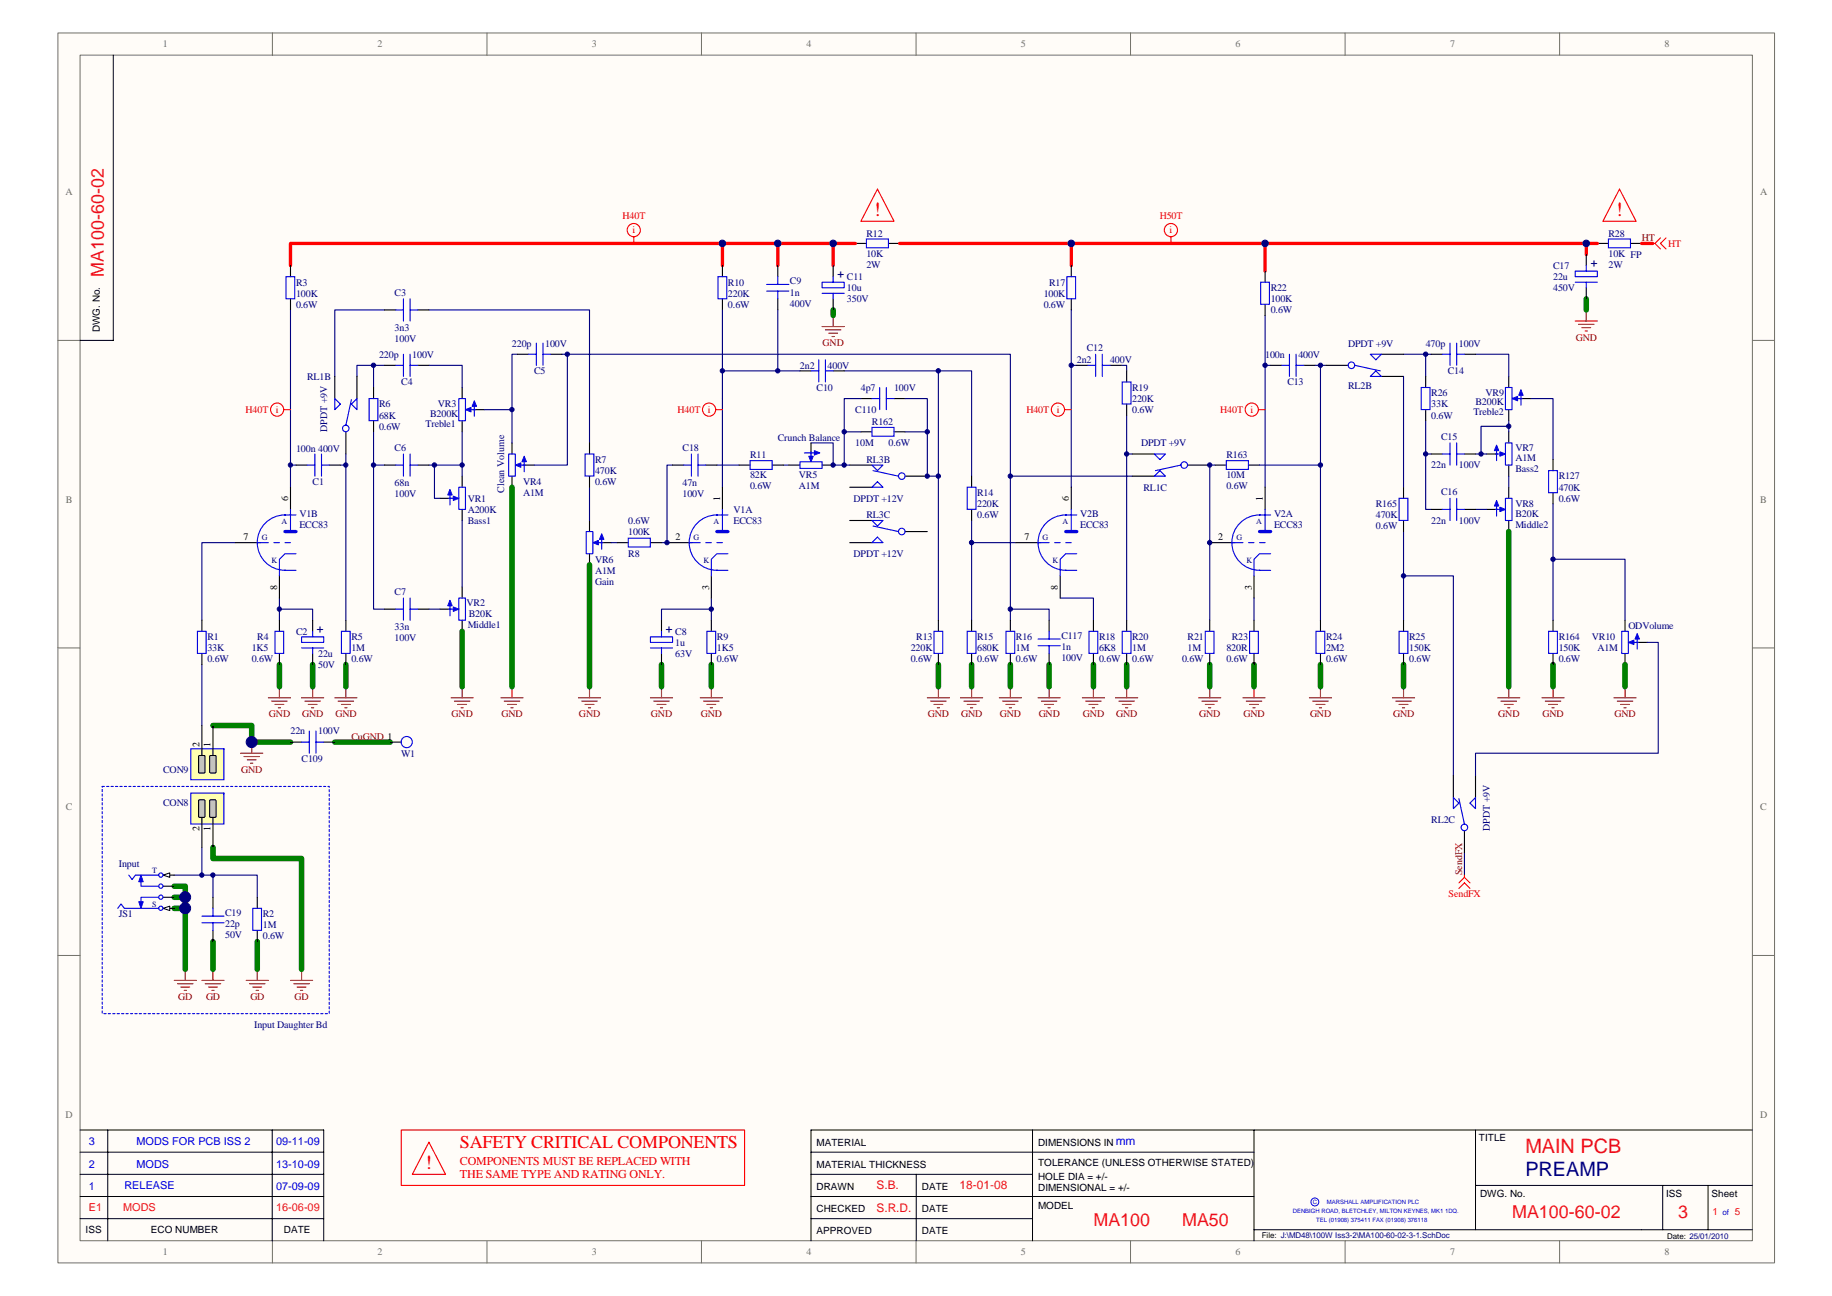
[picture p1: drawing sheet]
<svg xmlns="http://www.w3.org/2000/svg" width="420mm" height="297mm" viewBox="0 0 420 297" stroke-linecap="round" stroke-linejoin="round" font-family="sans-serif">
<path d="M13.3 7.6h393.7v281.9h-393.7z" fill="#fffcf8"/>
<path d="M13.3 7.6h393.7v281.9h-393.7z" fill="none" stroke="#706f64" stroke-width=".23"/>
<path d="M18.4 12.7h383.5v271.7h-383.5z" fill="#fffcf8"/>
<g fill="none" stroke="#706f64" stroke-width=".23">
<path d="M18.4 12.6h383.5v271.8h-383.5zM62.5 7.5v5.1M111.7 7.5v5.1M160.9 7.5v5.1M210.1 7.5v5.1M259.3 7.5v5.1M308.5 7.5v5.1M357.7 7.5v5.1M13.3 78h5.1M401.9 78h5.1M13.3 148.5h5.1M401.9 148.5h5.1"/>
<path d="M13.3 219h5.1M401.9 219h5.1M62.5 284.4v5.1M111.7 284.4v5.1M160.9 284.4v5.1M210.1 284.4v5.1M259.3 284.4v5.1M308.5 284.4v5.1M357.7 284.4v5.1"/>
</g>
<g fill="none" stroke="#000" stroke-width=".23">
<path d="M26 12.6v65.4h-7.6M18.4 259h55.8v25.4M24.7 259v25.4M62.4 259v25.4M236.8 259v25.4M287.6 259h-101.6v25.4M338.4 259v22.9M401.9 259h-114.3v25.4M18.4 264.1h55.8M18.4 269.2h55.8M18.4 274.2h55.8M18.4 279.3h55.8"/>
<path d="M186 264.1h101.6M186 269.2h50.8M186 274.2h101.6M186 279.3h50.8M210.1 269.2v15.2M338.4 271.7h63.5M381.3 271.7v10.2M391.7 271.7v10.2M287.6 281.9h114.3"/>
</g>
<path d="M300.7 275.4a.9 .9 0 0 1 1.3-.7 .9 .9 0 0 1 0 1.5 .9 .9 0 0 1-1.3-.7" fill="none" stroke="#00f" stroke-width=".23"/>
<g fill="none" stroke="#000" stroke-width=".25">
<path d="M196.2 55.8h2.5M203.8 55.8h2.5M363.8 58.3v2.6M366.3 55.8h2.6M374 55.8h2.5M88.2 71h2.6M95.8 71h2.6M191.1 60.9v2.5M191.1 68.5v2.5M363.8 66v2.5M106 88.8v2.6M106 96.4v2.6"/>
<path d="M108.5 93.9h2.6M118.7 81.2h2.5M126.3 81.2h2.6M183.5 85h2.5M191.1 85h2.5M247 83.7h2.5M254.6 83.7h2.5M291.4 83.7h2.6M299 83.7h2.6M328.2 81.2h2.6M335.9 81.2h2.5M346 86.3v2.5"/>
<path d="M346 93.9v2.5M346 99v2.5M348.6 91.4h2.5M67.9 106.6h2.5M75.5 106.6h2.6M88.2 106.6h2.6M95.8 106.6h2.6M100.9 114.2h2.6M106 109.1v2.6M106 116.8v2.5M117.4 101.5v2.6M117.4 109.1v2.6"/>
<path d="M120 106.6h2.5M135.2 119.3v2.5M154.3 106.6h2.5M161.9 106.6h2.5M194.9 106.6h5.1M194.9 111.7h5.1M194.9 119.3h5.1M207.6 109.1h5.1M328.2 104.1h2.6M328.2 116.8h2.6M335.9 104.1h2.5M335.9 116.8h2.5"/>
<path d="M340.9 104.1h2.6M340.9 116.8h2.6M346 106.6v2.5M346 111.7v2.5M346 119.3v2.5M88.2 139.6h2.6M95.8 139.6h2.6M100.9 139.6h2.6M106 134.5v2.6M135.2 126.9v2.6M137.7 124.4h2.6M194.9 124.4h5.1"/>
<path d="M207.6 121.8h5.1M106 142.2v2.5M151.7 142.2v2.5M151.7 149.8v2.5M372.7 142.2v2.5M372.7 149.8v2.5M375.2 147.2h2.6M66.6 170.1h2.6M74.2 170.1h2.6M89.5 170.1h2.5M48.8 205.7v2.5M48.8 213.3v2.5"/>
</g>
<g fill="#00f" stroke="#00f" stroke-width=".23">
<path d="M106.8 93.9l1.2-.5v1z"/>
<path d="M108.8 91.9l.5 1.2h-1z"/>
<path d="M118.2 106.6l1.3-.5v1z"/>
<path d="M120.2 104.6l.5 1.2h-1z"/>
<path d="M104 113.7l1.2 .5-1.2 .5z"/>
<path d="M103.2 112.2l.5 1.3h-1z"/>
<path d="M104 139.1l1.2 .5-1.2 .5z"/>
<path d="M103.2 137.6l.5 1.3h-1z"/>
<path d="M136 124.4l1.2-.5v1z"/>
<path d="M138 122.3l.5 1.3h-1z"/>
<path d="M346.8 91.4l1.3-.6v1.1z"/>
<path d="M348.8 89.3l.5 1.3h-1z"/>
<path d="M344 103.5l1.3 .6-1.3 .5z"/>
<path d="M343.2 102l.5 1.3h-1z"/>
<path d="M344 116.2l1.3 .6-1.3 .5z"/>
<path d="M343.2 114.7l.5 1.3h-1z"/>
<path d="M373.5 147.2l1.2-.5v1z"/>
<path d="M375.5 145.2l.5 1.3h-1z"/>
</g>
<g fill="none" stroke="#00f" stroke-width=".25">
<path d="M198.7 54.8h5.1v2h-5.1zM368.9 54.8h5v2h-5zM90.8 71h1.7M92.5 68.5v5.1M94.1 68.5v5.1M94.1 71h1.7M123 78.7v5M124.5 78.7v5M188.5 64.7h5.1v1.3h-5.1zM188.5 67.2h5.1M191.1 63.4v1.3M191.1 67.2v1.3"/>
<path d="M332.6 78.7v5M334.1 78.7v5M361.3 62.1h5v1.3h-5zM361.3 64.7h5M363.8 60.9v1.2M363.8 64.7v1.3M105.2 91.4h1.6v5h-1.6zM107.5 93.9h1.5M108.8 92.6v2.8M121.2 81.2h1.8M124.5 81.2h1.8M186 85h1.8"/>
<path d="M187.8 82.5v5M189.3 82.5v5M189.3 85h1.8M249.5 83.7h1.8M251.3 81.2v5.1M252.8 83.7h1.8M252.8 81.2v5.1M294 83.7h1.7M295.7 81.2v5.1M297.3 81.2v5.1M297.3 83.7h1.7M330.8 81.2h1.8"/>
<path d="M334.1 81.2h1.8M345.3 88.8h1.5v5.1h-1.5zM347.5 91.4h1.6M348.8 90.1v2.8M70.4 106.6h1.8M72.2 104.1v5M73.7 106.6h1.8M73.7 104.1v5M90.8 106.6h1.7M92.5 104.1v5M94.1 106.6h1.7M94.1 104.1v5"/>
<path d="M102.9 114.2h1.6M103.2 112.9v2.8M105.2 111.7h1.6v5.1h-1.6zM116.7 104.1h1.5v5h-1.5zM118.9 106.6h1.6M120.2 105.3v2.8M156.8 106.6h1.8M158.6 104.1v5M160.1 106.6h1.8M160.1 104.1v5M200 106.6h2.5l-1.3 1.3zM200 119.3h2.5l-1.3 1.3z"/>
<path d="M200.2 107.9l5.9 1.2M201.2 110.4l1.3 1.3h-2.5zM330.8 104.1h1.8M330.8 116.8h1.8M332.6 101.5v5.1M332.6 114.2v5.1M334.1 104.1h1.8M334.1 116.8h1.8M334.1 101.5v5.1M334.1 114.2v5.1M343 104.1h1.5M343 116.8h1.5"/>
<path d="M343.2 102.8v2.8M343.2 115.5v2.8M345.3 101.5h1.5v5.1h-1.5zM345.3 114.2h1.5v5.1h-1.5zM90.8 139.6h1.7M92.5 137.1v5.1M94.1 139.6h1.7M94.1 137.1v5.1M102.9 139.6h1.6M103.2 138.3v2.8M105.2 137.1h1.6v5.1h-1.6zM134.4 121.8h1.6v5.1h-1.6z"/>
<path d="M136.7 124.4h1.5M138 123.1v2.8M200.2 120.6l5.9 1.2M201.2 123.1l1.3 1.3h-2.5zM149.2 146h5.1v1.2h-5.1zM149.2 148.5h5.1M151.7 144.7v1.3M151.7 148.5v1.3M371.9 144.7h1.6v5.1h-1.6zM374.2 147.2h1.5M375.5 146v2.8M69.2 170.1h1.7"/>
<path d="M70.9 167.6v5M72.5 167.6v5M72.5 170.1h1.7M92 170a1.28 1.28 0 0 1 1.9-1.1 1.28 1.28 0 0 1 0 2.2 1.28 1.28 0 0 1-1.9-1M46.3 210h5.1M46.3 211.5h5.1M48.8 208.2v1.8M48.8 211.5v1.8"/>
<circle cx="206.8" cy="109.1" r=".75"/>
<circle cx="206.8" cy="121.8" r=".75"/>
</g>
<g fill="none" stroke="#000080" stroke-width=".25">
<path d="M66.6 71v40.7M88.2 71h-11.4v15.3M98.4 71h36.8v30.5M178.4 71v14M245.7 71v40.7M290.1 72.3v11.4M85.7 99v7.6h2.5M85.7 83.7h-3.8v2.6M88.2 83.7h-2.5v5.1M98.4 83.7h7.6v5.1M106 99v7.6M111.1 93.9h6.3"/>
<path d="M118.7 81.2h-1.3v20.3M128.9 81.2h1.2v25.4h-7.6M130.1 81.2h101.6v61M165.7 91.4v20.3M193.6 85h29.2v24.1M245.7 83.7h1.3M257.1 83.7h1.3v1.3M258.4 95.2v8.9h1.3M291.4 83.7h-1.3v28M301.6 83.7h1.2M304.1 83.7h-1.3v58.5M321.9 81.2h6.3"/>
<path d="M327 96.4v7.7h1.2M327 81.2v5.1M338.4 81.2h7.6v5.1M346 97.7h-6.3v6.4M346 96.4v2.6M351.1 91.4h5.1v13.9M66.6 106.6h1.3M79.3 104.1v2.5h-1.2M79.3 106.6v35.6M85.7 106.6v33h2.5M98.4 106.6h1.2v7.6h1.3M99.6 106.6h6.4v2.5"/>
<path d="M106 119.3v15.2M135.2 111.7v7.6M154.3 106.6h-1.3v17.8h-1.3M164.4 106.6h5.1M179.7 106.6h1.2M186 101.5h5.1v5.1h3.8M215.2 109.1v33.1M222.8 119.3v22.9M231.7 109.1h28M258.4 104.1v38.1M327 104.1v12.7h1.2M338.4 116.8h2.5"/>
<path d="M338.4 104.1h2.5M346 109.1v2.6M53.9 124.4h-7.6v17.8M64.1 139.6h7.6v2.6M64.1 137.1v5.1M98.4 139.6h2.5M140.3 124.4h1.3M163.1 137.1v2.5M222.8 124.4h10.2M243.2 137.1h7.6v5.1M287.6 137.1v5.1M321.9 132h11.4v45.7"/>
<path d="M321.9 121.8v20.4M46.3 152.3v14M151.7 142.2v-2.6h11.4v2.6M46.3 194.2v6.4M335.9 195.5v5.1M40 200.6h19v5.1M48.8 200.6v5.1"/>
</g>
<g fill="none" stroke="#800000" stroke-width=".25">
<path d="M188.5 74.8h5.1M189.3 75.6h3.6M190.1 76.4h2M190.8 77.1h.5M191.1 72.3v2.5M361.3 73.6h5M362 74.3h3.6M362.8 75.1h2M363.5 75.9h.6M363.8 71v2.6M61.5 159.9h5.1M64.1 157.4v2.5"/>
<path d="M69.2 159.9h5M71.7 157.4v2.5M76.8 159.9h5.1M79.3 157.4v2.5M103.5 159.9h5M106 157.4v2.5M114.9 159.9h5.1M117.4 157.4v2.5M132.7 159.9h5M135.2 157.4v2.5M149.2 159.9h5.1M151.7 157.4v2.5"/>
<path d="M160.6 159.9h5.1M163.1 157.4v2.5M212.7 159.9h5.1M215.2 157.4v2.5M220.3 159.9h5.1M222.8 157.4v2.5M229.2 159.9h5.1M231.7 157.4v2.5M248.2 159.9h5.1M250.8 157.4v2.5M255.9 159.9h5M258.4 157.4v2.5"/>
<path d="M274.9 159.9h5.1M277.4 157.4v2.5M285.1 159.9h5M287.6 157.4v2.5M300.3 159.9h5.1M302.8 157.4v2.5M319.4 159.9h5M321.9 157.4v2.5M343.5 159.9h5.1M346 157.4v2.5M353.6 159.9h5.1M356.2 157.4v2.5"/>
<path d="M55.2 172.6h5.1M56 173.4h3.5M56.7 174.2h2M57.5 174.9h.5M57.7 170.1v2.5M62.3 160.7h3.6M63.1 161.5h2M63.8 162.2h.5M69.9 160.7h3.6M70.7 161.5h2M71.4 162.2h.6M77.5 160.7h3.6"/>
<path d="M78.3 161.5h2M79.1 162.2h.5M104.2 160.7h3.6M105 161.5h2M105.7 162.2h.5M115.6 160.7h3.6M116.4 161.5h2M117.2 162.2h.5M133.4 160.7h3.6M134.2 161.5h2M134.9 162.2h.6M149.9 160.7h3.6"/>
<path d="M150.7 161.5h2M151.5 162.2h.5M161.4 160.7h3.5M162.1 161.5h2.1M162.9 162.2h.5M213.4 160.7h3.6M214.2 161.5h2M215 162.2h.5M221.1 160.7h3.5M221.8 161.5h2M222.6 162.2h.5M229.9 160.7h3.6"/>
<path d="M230.7 161.5h2M231.5 162.2h.5M249 160.7h3.5M249.8 161.5h2M250.5 162.2h.5M256.6 160.7h3.6M257.4 161.5h2M258.1 162.2h.5M275.7 160.7h3.5M276.4 161.5h2.1M277.2 162.2h.5M285.8 160.7h3.6"/>
<path d="M286.6 161.5h2M287.3 162.2h.6M301.1 160.7h3.5M301.8 161.5h2.1M302.6 162.2h.5M320.1 160.7h3.6M320.9 161.5h2M321.6 162.2h.5M344.2 160.7h3.6M345 161.5h2M345.8 162.2h.5M354.4 160.7h3.6"/>
<path d="M355.2 161.5h2M355.9 162.2h.5M40 224.7h5M40.7 225.5h3.6M41.5 226.2h2M42.2 227h.5M42.5 222.2v2.5M46.3 224.7h5.1M47.1 225.5h3.5M47.8 226.2h2.1M48.6 227h.5M48.8 222.2v2.5"/>
<path d="M56.5 224.7h5M57.2 225.5h3.6M58 226.2h2M58.7 227h.6M59 222.2v2.5M66.6 224.7h5.1M67.4 225.5h3.5M68.1 226.2h2.1M68.9 227h.5M69.2 222.2v2.5"/>
</g>
<g fill="none" stroke="#008000" stroke-width="1.3">
<path d="M191.1 71v1.3M363.8 68.5v2.5M117.4 111.7v45.7M135.2 129.5v27.9M346 121.8v35.6M64.1 152.3v5.1M71.7 152.3v5.1M79.3 152.3v5.1M106 144.7v12.7M151.7 152.3v5.1M163.1 152.3v5.1M215.2 152.3v5.1"/>
<path d="M222.8 152.3v5.1M231.7 152.3v5.1M250.8 152.3v5.1M258.4 152.3v5.1M277.4 152.3v5.1M287.6 152.3v5.1M302.8 152.3v5.1M321.9 152.3v5.1M356.2 152.3v5.1M48.8 166.3h8.9v3.8h8.9M76.8 170.1h12.7M48.8 194.2v2.6h20.4v25.4"/>
<path d="M40 203.1h2.5v19.1M40 205.7h2.5M40 208.2h2.5M48.8 215.8v6.4M59 215.8v6.4"/>
</g>
<path d="M165.7 55.8v5.1M178.4 55.8v5.1M191.1 55.8v5.1M196.2 55.8h-129.6v5.1M206.3 55.8h39.4v5.1M245.7 55.8h118.1M290.1 55.8v6.3M366.3 55.8h-2.5v2.5M376.5 55.8h2.5" fill="none" stroke="#f00" stroke-width=".76"/>
<path d="M379 55.8h.5M379.5 55.8l1.3 1.3M380.8 54.5l-1.3 1.3M382.1 54.5l-1.3 1.3 1.3 1.3M334.6 203.6l1.3-1.2 1.2 1.2M335.9 201.1l-1.3 1.3M335.9 201.1l1.2 1.3M335.9 200.6v.5" fill="none" stroke="#f00" stroke-width=".25"/>
<path d="M23.4 180.3h52.1v52h-52.1v-52" fill="none" stroke="#00f" stroke-width=".25" stroke-dasharray=".5 .5"/>
<path d="M43.8 181.8v7.1h7.5v-7.1z" fill-rule="evenodd" fill="#ffffb0" stroke="#00f" stroke-width=".25"/>
<path d="M46.3 187.4v6.8M48.8 187.4v6.8" fill="none" stroke="#000" stroke-width=".25"/>
<g fill="#c0c0c0" stroke="#000" stroke-width=".25">
<path d="M48.2 183.3l1.3 .1 .1 3.7-.3 .2h-1l-.2-.2v-3.5z" fill-rule="evenodd"/>
<path d="M45.7 183.3l1.3 .1v3.7l-.2 .2h-1l-.3-.2v-3.5z" fill-rule="evenodd"/>
</g>
<path d="M43.8 171.6v7.1h7.5v-7.1z" fill-rule="evenodd" fill="#ffffb0" stroke="#00f" stroke-width=".25"/>
<path d="M46.3 166.3v6.8M48.8 166.3v6.8" fill="none" stroke="#000" stroke-width=".25"/>
<g fill="#c0c0c0" stroke="#000" stroke-width=".25">
<path d="M48.2 173.2l1.3 .1 .1 3.6-.3 .3h-1l-.2-.3v-3.5z" fill-rule="evenodd"/>
<path d="M45.7 173.2l1.3 .1v3.6l-.2 .3h-1l-.3-.3v-3.5z" fill-rule="evenodd"/>
</g>
<g fill="none" stroke="#000" stroke-width=".25">
<path d="M66.6 60.9v2.5M66.6 68.5v2.5M165.7 60.9v2.5M165.7 68.5v2.5M178.4 60.9v2.5M178.4 68.5v2.5M245.7 60.9v2.5M245.7 68.5v2.5M290.1 62.1v2.6M290.1 69.8v2.5M76.8 86.3v5.1M79.3 99v5.1"/>
<path d="M81.9 86.3v5.1M85.7 88.8v2.6M85.7 96.4v2.6M197.4 99h2.6M197.4 91.4h2.6M205.1 99h2.5M205.1 91.4h2.5M258.4 85v2.5M258.4 92.6v2.6M304.1 83.7h5.1M316.8 86.3h5.1M316.8 81.2h5.1"/>
<path d="M327 86.3v2.5M327 93.9v2.5M135.2 101.5v2.6M135.2 109.1v2.6M169.5 106.6h2.5M177.1 106.6h2.6M180.9 106.6h2.6M186 101.5v2.6M188.5 106.6h2.6M222.8 109.1v2.6M222.8 116.8v2.5M259.7 109.1h5"/>
<path d="M259.7 104.1h5M272.4 106.6h5M278.7 106.6h2.6M286.3 106.6h2.6M141.6 124.4h2.5M149.2 124.4h2.5M46.3 142.2v2.5M46.3 149.8v2.5M64.1 142.2v2.5M64.1 149.8v2.5M71.7 142.2v2.5M71.7 149.8v2.5"/>
<path d="M79.3 142.2v2.5M79.3 149.8v2.5M163.1 142.2v2.5M163.1 149.8v2.5M215.2 142.2v2.5M215.2 149.8v2.5M222.8 142.2v2.5M222.8 149.8v2.5M231.7 142.2v2.5M231.7 149.8v2.5M250.8 142.2v2.5M250.8 149.8v2.5"/>
<path d="M258.4 142.2v2.5M258.4 149.8v2.5M277.4 142.2v2.5M277.4 149.8v2.5M287.6 142.2v2.5M287.6 149.8v2.5M302.8 142.2v2.5M302.8 149.8v2.5M333.3 177.7v5.1M338.4 177.7v5.1M335.9 190.4v5.1M37.4 200.6h2.6"/>
<path d="M59 205.7v2.5M59 213.3v2.5"/>
</g>
<g fill="none" stroke="#00f" stroke-width=".25">
<path d="M65.6 63.4h2v5.1h-2zM164.7 63.4h2v5.1h-2zM175.8 65.2h5.1M175.8 66.7h5.1M178.4 63.4v1.8M178.4 66.7v1.8M244.7 63.4h2v5.1h-2zM289.1 64.7h2v5h-2zM76.8 91.4l1.3 1.2-1.3 1.3zM80.6 92.6l1.3-1.2v2.5zM80.6 91.6l-1.3 5.9M84.7 91.4h2v5h-2z"/>
<path d="M200 98h5v2h-5zM200 91.4h1.7M201.7 88.8v5.1M203.3 88.8v5.1M203.3 91.4h1.8M257.4 87.5h2v5.1h-2zM310.7 83.7l5.9 1.3M314.3 81.2h2.5l-1.3 1.3zM315.5 85l1.3 1.3h-2.5zM326 88.8h2v5.1h-2zM134.2 104.1h2v5h-2zM172 105.6h5.1v2h-5.1z"/>
<path d="M183.5 105.8h5v1.6h-5zM184.5 103.8h2.8M186 103.5v1.6M221.8 111.7h2v5h-2zM264.7 104.1h2.6l-1.3 1.2zM266 107.9l1.3 1.2h-2.6zM270.8 106.6l-5.8 1.3M281.3 105.6h5v2h-5zM144.1 123.4h5.1v2h-5.1zM45.3 144.7h2v5.1h-2zM63.1 144.7h2v5.1h-2zM69.2 146h5v1.2h-5z"/>
<path d="M69.2 148.5h5M71.7 144.7v1.3M71.7 148.5v1.3M78.3 144.7h2v5.1h-2zM162.1 144.7h2v5.1h-2zM214.2 144.7h2v5.1h-2zM221.8 144.7h2v5.1h-2zM230.7 144.7h2v5.1h-2zM249.8 144.7h2v5.1h-2zM257.4 144.7h2v5.1h-2zM276.4 144.7h2v5.1h-2zM286.6 144.7h2v5.1h-2z"/>
<path d="M301.8 144.7h2v5.1h-2zM333.3 182.8l1.3 1.3-1.3 1.2zM334.6 183l1.3 5.9M338.4 182.8v2.5l-1.3-1.2zM58 208.2h2v5h-2z"/>
<circle cx="79.3" cy="98.2" r=".75"/>
<circle cx="309.9" cy="83.7" r=".75"/>
<circle cx="271.6" cy="106.6" r=".75"/>
<circle cx="335.9" cy="189.6" r=".75"/>
</g>
<g fill="#00f" stroke="#00f" stroke-width=".23">
<path d="M185.5 104.6h1l-.5 1.2z"/>
<path d="M186.8 103.3l1.2 .5-1.2 .5z"/>
</g>
<path d="M165.7 71v20.4M165.7 85h17.8M197.4 99h-3.8v7.6M197.4 91.4h-3.8v7.6M207.6 91.4h5.1v7.6M215.2 85v24.1h-2.5v-10.1h-5.1M278.7 106.6h-1.3v35.6M288.9 106.6h13.9" fill="none" stroke="#000080" stroke-width=".25"/>
<path d="M37.4 200.6l1.5-.5v1z" fill="#fffcf8" stroke="#000" stroke-width=".23"/>
<g fill="none" stroke="#00f" stroke-width=".25">
<path d="M29.5 200.6l.8 1 .8-1h5.3"/>
<circle cx="36.9" cy="200.6" r=".49"/>
</g>
<path d="M37.4 208.2h2.6" fill="none" stroke="#000" stroke-width=".25"/>
<path d="M37.4 208.2l1.5-.5v1z" fill="#fffcf8" stroke="#000" stroke-width=".23"/>
<g fill="none" stroke="#00f" stroke-width=".25">
<path d="M90.8 83.7h1.7M92.5 81.2v5.1M94.1 81.2v5.1M94.1 83.7h1.7M66.6 116.8v5M67.9 118h-2.5a6.3 6.3 0 0 0-6.4 6.4 6.3 6.3 0 0 0 6.4 6.3h2.5M165.7 116.8v5M167 118h-2.5a6.3 6.3 0 0 0-6.4 6.4 6.3 6.3 0 0 0 6.4 6.3h2.5M245.7 116.8v5M247 118h-2.5a6.3 6.3 0 0 0-6.4 6.4 6.3 6.3 0 0 0 6.4 6.3h2.5M290.1 116.8v5M291.4 118h-2.5a6.3 6.3 0 0 0-6.4 6.4 6.3 6.3 0 0 0 6.4 6.3h2.5"/>
<path d="M320.9 114.2h2v5.1h-2zM355.2 107.9h2v5h-2zM59 124.4h2.5M62.8 124.4h1.3M65.4 124.4h1.2M67.9 126.9h-2.5l-1.3 1.3v3.8M158.1 124.4h2.5M161.9 124.4h1.2M164.4 124.4h1.3M167 126.9h-2.6l-1.3 1.3v3.8M238.1 124.4h2.5M241.9 124.4h1.3"/>
<path d="M244.4 124.4h1.3M247 126.9h-2.6l-1.2 1.3v3.8M282.5 124.4h2.6M286.3 124.4h1.3M288.9 124.4h1.2M291.4 126.9h-2.5l-1.3 1.3v3.8M238.1 146.5h5.1M238.1 148h5.1M240.6 144.7v1.8M240.6 148v1.8M320.9 144.7h2v5.1h-2zM355.2 144.7h2v5.1h-2z"/>
<path d="M27 208.2l.8-1 .7 1h7.9M32.3 201.3v1.8h4.1M36.4 205.7h-4.1v1.7"/>
<circle cx="36.9" cy="203.1" r=".49"/>
<circle cx="36.9" cy="208.2" r=".49"/>
<circle cx="36.9" cy="205.6" r=".49"/>
</g>
<g fill="none" stroke="#000" stroke-width=".25">
<path d="M88.2 83.7h2.6M95.8 83.7h2.6M66.6 111.7v5.1M165.7 111.7v5.1M245.7 111.7v5.1M290.1 111.7v5.1M321.9 111.7v2.5M321.9 119.3v2.5M356.2 105.3v2.6M356.2 112.9v2.6M53.9 124.4h5.1M64.1 132v5.1"/>
<path d="M153 124.4h5.1M163.1 132v5.1M233 124.4h5.1M243.2 132v5.1M277.4 124.4h5.1M287.6 132v5.1M240.6 142.2v2.5M240.6 149.8v2.5M321.9 142.2v2.5M321.9 149.8v2.5M356.2 142.2v2.5M356.2 149.8v2.5"/>
<path d="M37.4 205.7h2.6M37.4 203.1h2.6"/>
</g>
<g fill="#00f" stroke="#00f" stroke-width=".23">
<path d="M31.8 206.7h1l-.5 1.5z"/>
<path d="M32.3 200.6l.5 1.5h-1z"/>
</g>
<path d="M59 124.4h.8M158.1 124.4h.7M238.1 124.4h.7M282.5 124.4h.8" fill="none" stroke="#00f" stroke-width=".23"/>
<path d="M65.4 121.8h2.5M164.4 121.8h2.6M244.4 121.8h2.6M288.9 121.8h2.5" fill="none" stroke="#00f" stroke-width=".76"/>
<path d="M321.9 86.3v25.4M356.2 115.5v26.7M231.7 139.6h8.9v2.6M356.2 128.2h16.5v14M377.8 147.2h2.5v25.4h-41.9v5.1" fill="none" stroke="#000080" stroke-width=".25"/>
<g fill="none" stroke="#f00" stroke-width=".25">
<path d="M145.4 54.3v1.5M201.2 43.3l3.9 7.4h-7.7zM268.6 54.3v1.5M371.4 43.3l3.8 7.4h-7.6zM65.1 93.9h1.5M164.2 93.9h1.5M244.2 93.9h1.5M288.6 93.9h1.5M92 259h78.8v12.7h-78.8zM98.4 261.8l3.8 7.4h-7.6z"/>
<circle cx="145.3" cy="52.7" r="1.51"/>
<circle cx="268.5" cy="52.7" r="1.51"/>
<circle cx="63.5" cy="93.9" r="1.51"/>
<circle cx="162.6" cy="93.9" r="1.51"/>
<circle cx="242.6" cy="93.9" r="1.51"/>
<circle cx="287.1" cy="93.9" r="1.51"/>
</g>
<path d="M238.1 159.9h5.1M240.6 157.4v2.5M370.2 159.9h5M372.7 157.4v2.5M238.8 160.7h3.6M239.6 161.5h2M240.4 162.2h.5M370.9 160.7h3.6M371.7 161.5h2M372.4 162.2h.5" fill="none" stroke="#800000" stroke-width=".25"/>
<path d="M240.6 152.3v5.1M372.7 152.3v5.1" fill="none" stroke="#008000" stroke-width="1.3"/>
<g fill="#000080" stroke="#000080" stroke-width=".23">
<circle cx="42.5" cy="208.2" r="1.25"/>
<circle cx="42.5" cy="205.6" r="1.25"/>
<circle cx="46.3" cy="200.6" r=".49"/>
<circle cx="48.8" cy="200.6" r=".49"/>
<circle cx="57.7" cy="170.1" r="1.26"/>
<circle cx="64.1" cy="139.6" r=".49"/>
<circle cx="66.6" cy="106.6" r=".49"/>
<circle cx="79.3" cy="106.6" r=".49"/>
<circle cx="85.7" cy="106.6" r=".5"/>
<circle cx="85.7" cy="83.7" r=".5"/>
<circle cx="99.6" cy="106.6" r=".5"/>
<circle cx="106" cy="106.6" r=".5"/>
<circle cx="117.4" cy="93.9" r=".5"/>
<circle cx="130.1" cy="81.2" r=".5"/>
<circle cx="153" cy="124.4" r=".5"/>
<circle cx="163.1" cy="139.6" r=".5"/>
<circle cx="165.7" cy="85" r=".5"/>
<circle cx="165.7" cy="55.8" r=".75"/>
<circle cx="178.4" cy="85" r=".5"/>
<circle cx="178.4" cy="55.8" r=".75"/>
<circle cx="191.1" cy="106.6" r=".5"/>
<circle cx="191.1" cy="55.8" r=".75"/>
<circle cx="193.6" cy="106.6" r=".5"/>
<circle cx="193.6" cy="99" r=".5"/>
<circle cx="212.7" cy="109.1" r=".5"/>
<circle cx="212.7" cy="99" r=".5"/>
<circle cx="215.2" cy="109.1" r=".5"/>
<circle cx="215.2" cy="85" r=".5"/>
<circle cx="222.8" cy="124.4" r=".5"/>
<circle cx="231.7" cy="139.6" r=".5"/>
<circle cx="231.7" cy="109.1" r=".5"/>
<circle cx="245.7" cy="83.7" r=".5"/>
<circle cx="245.7" cy="55.8" r=".75"/>
<circle cx="258.4" cy="104" r=".5"/>
<circle cx="277.4" cy="124.4" r=".49"/>
<circle cx="277.4" cy="106.6" r=".49"/>
<circle cx="290.1" cy="83.7" r=".49"/>
<circle cx="290.1" cy="55.8" r=".75"/>
<circle cx="302.8" cy="106.6" r=".49"/>
<circle cx="302.8" cy="83.7" r=".49"/>
<circle cx="321.9" cy="132" r=".49"/>
<circle cx="327" cy="104" r=".5"/>
<circle cx="327" cy="81.2" r=".5"/>
<circle cx="339.7" cy="104" r=".5"/>
<circle cx="346" cy="97.7" r=".5"/>
<circle cx="356.2" cy="128.2" r=".5"/>
<circle cx="363.8" cy="55.8" r=".75"/>
</g>
<g font-size="4.6" fill="#f00">
<text x="200.5" y="49.5">!</text>
<text x="370.7" y="49.5">!</text>
<text x="97.6" y="267.9">!</text>
</g>
<text font-size="4.5" fill="#ee0e22" x="349.9" y="264.4">MAIN PCB</text>
<text font-size="4.5" fill="#000080" x="349.9" y="269.4">PREAMP</text>
<g font-size="4.1" fill="#ee0e22">
<text x="23.8" y="63.4" transform="rotate(-90 23.8 63.4)">MA100-60-02</text>
<text x="250.8" y="281">MA100</text>
<text x="271.1" y="281">MA50</text>
<text x="346.8" y="279.2">MA100-60-02</text>
<text x="384.9" y="279.2">3</text>
</g>
<text font-size="4.1" fill="#f00" x="105.5" y="263.2">SAFETY CRITICAL COMPONENTS</text>
<g font-size="2.8" fill="#f00">
<text x="105.5" y="267">COMPONENTS MUST BE REPLACED WITH</text>
<text x="105.5" y="270">THE SAME TYPE AND RATING ONLY.</text>
</g>
<g font-size="2.7" fill="#000080">
<text x="193.6" y="63.8" transform="rotate(-90 193.6 63.8)">+</text>
<text x="366.3" y="61.2" transform="rotate(-90 366.3 61.2)">+</text>
<text x="74.2" y="145" transform="rotate(-90 74.2 145)">+</text>
<text x="154.2" y="145" transform="rotate(-90 154.2 145)">+</text>
</g>
<text font-size="2.7" fill="#00f" x="255.9" y="262.5">mm</text>
<g font-size="2.7" fill="#ee0e22">
<text x="201" y="272.6">S.B.</text>
<text x="220.1" y="272.6">18-01-08</text>
<text x="201" y="277.7">S.R.D.</text>
</g>
<g font-size="2.5" fill="#00f">
<text x="20.4" y="262.5">3</text>
<text x="31.3" y="262.5">MODS FOR PCB ISS 2</text>
<text x="63.3" y="262.5">09-11-09</text>
<text x="20.4" y="267.6">2</text>
<text x="31.3" y="267.6">MODS</text>
<text x="63.3" y="267.6">13-10-09</text>
<text x="20.4" y="272.7">1</text>
<text x="28.5" y="272.4">RELEASE</text>
<text x="63.3" y="272.7">07-09-09</text>
</g>
<g font-size="2.5" fill="#ee0e22">
<text x="20.4" y="277.5">E1</text>
<text x="28.3" y="277.5">MODS</text>
<text x="63.3" y="277.5">16-06-09</text>
</g>
<g font-size="2.3" fill="#706f64">
<text x="37.3" y="10.8">1</text>
<text x="86.5" y="10.8">2</text>
<text x="135.8" y="10.8">3</text>
<text x="184.9" y="10.8">4</text>
<text x="234.2" y="10.8">5</text>
<text x="283.3" y="10.8">6</text>
<text x="332.6" y="10.8">7</text>
<text x="381.8" y="10.8">8</text>
<text x="15" y="44.7">A</text>
<text x="403.7" y="44.7">A</text>
<text x="15.1" y="115.2">B</text>
<text x="403.7" y="115.2">B</text>
<text x="15.1" y="185.7">C</text>
<text x="403.7" y="185.7">C</text>
<text x="15" y="256.2">D</text>
<text x="403.7" y="256.2">D</text>
<text x="37.3" y="287.7">1</text>
<text x="86.5" y="287.7">2</text>
<text x="135.8" y="287.7">3</text>
<text x="184.9" y="287.7">4</text>
<text x="234.2" y="287.7">5</text>
<text x="283.3" y="287.7">6</text>
<text x="332.6" y="287.7">7</text>
<text x="381.8" y="287.7">8</text>
</g>
<g font-size="2.3" fill="#f00">
<text x="142.8" y="50.2">H40T</text>
<text x="145.1" y="53.5">i</text>
<text x="266" y="50.2">H50T</text>
<text x="268.3" y="53.5">i</text>
<text x="382.6" y="56.6">HT</text>
<text x="56.3" y="94.6">H40T</text>
<text x="63.3" y="94.7">i</text>
<text x="155.4" y="94.6">H40T</text>
<text x="162.3" y="94.7">i</text>
<text x="235.4" y="94.6">H40T</text>
<text x="242.3" y="94.7">i</text>
<text x="279.9" y="94.6">H40T</text>
<text x="286.8" y="94.7">i</text>
<text x="332.2" y="205.6">SendFX</text>
</g>
<g font-size="2.3" fill="#000080">
<text x="198.7" y="58.8">10K</text>
<text x="198.7" y="54.3">R12</text>
<text x="368.9" y="58.8">10K FP</text>
<text x="368.9" y="54.3">R28</text>
<text x="67.9" y="65.4">R3</text>
<text x="167" y="65.4">R10</text>
<text x="181.2" y="65.2">C9</text>
<text x="194.2" y="64.2">C11</text>
<text x="198.7" y="61.4">2W</text>
<text x="240.6" y="65.4">R17</text>
<text x="356.2" y="64.2">22u</text>
<text x="356.2" y="61.6">C17</text>
<text x="368.9" y="61.4">2W</text>
<text x="67.9" y="68">100K</text>
<text x="67.9" y="70.5">0.6W</text>
<text x="90.5" y="67.7">C3</text>
<text x="167" y="68">220K</text>
<text x="167" y="70.5">0.6W</text>
<text x="181.2" y="67.7">1n</text>
<text x="181.2" y="70.3">400V</text>
<text x="194.2" y="66.7">10u</text>
<text x="194.2" y="69.3">350V</text>
<text x="239.4" y="68">100K</text>
<text x="239.4" y="70.5">0.6W</text>
<text x="291.4" y="69.3">100K</text>
<text x="291.4" y="71.8">0.6W</text>
<text x="291.4" y="66.7">R22</text>
<text x="356.2" y="66.7">450V</text>
<text x="90.5" y="75.9">3n3</text>
<text x="86.9" y="82">220p</text>
<text x="90.5" y="78.4">100V</text>
<text x="94.6" y="82">100V</text>
<text x="117.4" y="79.4">220p</text>
<text x="125" y="79.4">100V</text>
<text x="247" y="83.2">2n2</text>
<text x="249.3" y="80.4">C12</text>
<text x="254.6" y="83.2">400V</text>
<text x="290.2" y="82">100n</text>
<text x="297.8" y="82">400V</text>
<text x="309.2" y="79.4">DPDT +9V</text>
<text x="327" y="79.4">470p</text>
<text x="334.6" y="79.4">100V</text>
<text x="70.4" y="87">RL1B</text>
<text x="92" y="88.3">C4</text>
<text x="122.5" y="85.8">C5</text>
<text x="183.5" y="84.5">2n2</text>
<text x="187.3" y="89.6">C10</text>
<text x="189.8" y="84.5">400V</text>
<text x="197.4" y="89.6">4p7</text>
<text x="205.1" y="89.6">100V</text>
<text x="259.7" y="89.6">R19</text>
<text x="295.2" y="88.3">C13</text>
<text x="309.2" y="89.1">RL2B</text>
<text x="332.1" y="85.8">C14</text>
<text x="86.9" y="95.9">68K</text>
<text x="86.9" y="93.4">R6</text>
<text x="98.6" y="95.7">B200K</text>
<text x="100.4" y="93.4">VR3</text>
<text x="196.2" y="94.7">C110</text>
<text x="259.7" y="92.1">220K</text>
<text x="259.7" y="94.7">0.6W</text>
<text x="328.3" y="93.4">33K</text>
<text x="328.3" y="95.9">0.6W</text>
<text x="328.3" y="90.8">R26</text>
<text x="337.9" y="95.2">Treble2</text>
<text x="338.4" y="92.9">B200K</text>
<text x="340.7" y="90.8">VR9</text>
<text x="75" y="99" transform="rotate(-90 75 99)">DPDT +9V</text>
<text x="86.9" y="98.5">0.6W</text>
<text x="97.6" y="98">Treble1</text>
<text x="178.4" y="101">Crunch Balance</text>
<text x="200" y="97.5">R162</text>
<text x="330.5" y="100.8">C15</text>
<text x="67.9" y="103.5">100n 400V</text>
<text x="90.5" y="103.3">C6</text>
<text x="136.5" y="106.1">R7</text>
<text x="156.5" y="103.3">C18</text>
<text x="172" y="105.1">R11</text>
<text x="196.2" y="102.3">10M</text>
<text x="198.7" y="106.1">RL3B</text>
<text x="203.8" y="102.3">0.6W</text>
<text x="261.7" y="102.3">DPDT +9V</text>
<text x="281.3" y="105.1">R163</text>
<text x="328.3" y="107.4">22n</text>
<text x="334.6" y="107.4">100V</text>
<text x="347.6" y="105.6">A1M</text>
<text x="347.6" y="103.3">VR7</text>
<text x="71.7" y="111.2">C1</text>
<text x="90.5" y="111.4">68n</text>
<text x="90.5" y="114">100V</text>
<text x="115.6" y="112.9" transform="rotate(-90 115.6 112.9)">Clean Volume</text>
<text x="120" y="113.7">A1M</text>
<text x="120" y="111.2">VR4</text>
<text x="136.5" y="108.6">470K</text>
<text x="136.5" y="111.2">0.6W</text>
<text x="156.5" y="111.4">47n</text>
<text x="156.5" y="114">100V</text>
<text x="172" y="109.6">82K</text>
<text x="172" y="112.2">0.6W</text>
<text x="183.2" y="112.2">A1M</text>
<text x="183.2" y="109.6">VR5</text>
<text x="224.1" y="113.7">R14</text>
<text x="262.2" y="112.4">RL1C</text>
<text x="281.3" y="109.6">10M</text>
<text x="281.3" y="112.2">0.6W</text>
<text x="330.5" y="113.5">C16</text>
<text x="347.6" y="108.1">Bass2</text>
<text x="357.5" y="112.4">470K</text>
<text x="357.5" y="109.9">R127</text>
<text x="68.7" y="118.5">V1B</text>
<text x="107.3" y="117.5">A200K</text>
<text x="107.3" y="115">VR1</text>
<text x="168.2" y="117.5">V1A</text>
<text x="195.8" y="115">DPDT +12V</text>
<text x="198.7" y="118.8">RL3C</text>
<text x="224.1" y="116.2">220K</text>
<text x="224.1" y="118.8">0.6W</text>
<text x="247.7" y="118.5">V2B</text>
<text x="292.2" y="118.5">V2A</text>
<text x="315.6" y="118.8">470K</text>
<text x="315.6" y="116.2">R165</text>
<text x="347.6" y="118.5">B20K</text>
<text x="347.6" y="116.2">VR8</text>
<text x="357.5" y="115">0.6W</text>
<text x="68.7" y="121.1">ECC83</text>
<text x="107.3" y="120.1">Bass1</text>
<text x="144.1" y="122.6">100K</text>
<text x="144.1" y="120.1">0.6W</text>
<text x="168.2" y="120.1">ECC83</text>
<text x="247.7" y="121.1">ECC83</text>
<text x="292.2" y="121.1">ECC83</text>
<text x="315.6" y="121.3">0.6W</text>
<text x="328.3" y="120.1">22n</text>
<text x="334.6" y="120.1">100V</text>
<text x="347.6" y="121.1">Middle2</text>
<text x="136.5" y="131.5">A1M</text>
<text x="136.5" y="128.9">VR6</text>
<text x="144.1" y="127.7">R8</text>
<text x="195.8" y="127.7">DPDT +12V</text>
<text x="90.5" y="136.3">C7</text>
<text x="136.5" y="134">Gain</text>
<text x="107" y="138.9">VR2</text>
<text x="107.3" y="143.9">Middle1</text>
<text x="107.5" y="141.4">B20K</text>
<text x="47.6" y="149.3">33K</text>
<text x="47.6" y="146.7">R1</text>
<text x="57.7" y="149.3">1K5</text>
<text x="59" y="146.7">R4</text>
<text x="67.9" y="145.5">C2</text>
<text x="80.6" y="149.3">1M</text>
<text x="80.6" y="146.7">R5</text>
<text x="90.5" y="144.4">33n</text>
<text x="90.5" y="147">100V</text>
<text x="154.9" y="148">1u</text>
<text x="154.9" y="145.5">C8</text>
<text x="164.4" y="149.3">1K5</text>
<text x="164.4" y="146.7">R9</text>
<text x="208.9" y="149.3">220K</text>
<text x="210.2" y="146.7">R13</text>
<text x="224.1" y="149.3">680K</text>
<text x="224.1" y="146.7">R15</text>
<text x="233" y="149.3">1M</text>
<text x="233" y="146.7">R16</text>
<text x="243.4" y="149">1n</text>
<text x="243.4" y="146.5">C117</text>
<text x="252.1" y="149.3">6K8</text>
<text x="252.1" y="146.7">R18</text>
<text x="259.7" y="149.3">1M</text>
<text x="259.7" y="146.7">R20</text>
<text x="272.4" y="149.3">1M</text>
<text x="272.4" y="146.7">R21</text>
<text x="281.3" y="149.3">820R</text>
<text x="282.5" y="146.7">R23</text>
<text x="304.1" y="149.3">2M2</text>
<text x="304.1" y="146.7">R24</text>
<text x="323.2" y="149.3">150K</text>
<text x="323.2" y="146.7">R25</text>
<text x="357.5" y="149.3">150K</text>
<text x="357.5" y="146.7">R164</text>
<text x="365.1" y="146.7">VR10</text>
<text x="366.4" y="149.3">A1M</text>
<text x="373.5" y="144.2">ODVolume</text>
<text x="47.6" y="151.8">0.6W</text>
<text x="57.7" y="151.8">0.6W</text>
<text x="73" y="150.5">22u</text>
<text x="73" y="153.1">50V</text>
<text x="80.6" y="151.8">0.6W</text>
<text x="154.9" y="150.5">63V</text>
<text x="164.4" y="151.8">0.6W</text>
<text x="208.9" y="151.8">0.6W</text>
<text x="224.1" y="151.8">0.6W</text>
<text x="233" y="151.8">0.6W</text>
<text x="243.4" y="151.6">100V</text>
<text x="252.1" y="151.8">0.6W</text>
<text x="259.7" y="151.8">0.6W</text>
<text x="271.1" y="151.8">0.6W</text>
<text x="281.3" y="151.8">0.6W</text>
<text x="304.1" y="151.8">0.6W</text>
<text x="323.2" y="151.8">0.6W</text>
<text x="357.5" y="151.8">0.6W</text>
<text x="66.6" y="168.3">22n</text>
<text x="73" y="168.3">100V</text>
<text x="92" y="173.4">W1</text>
<text x="37.4" y="177.2">CON9</text>
<text x="69.2" y="174.7">C109</text>
<text x="37.4" y="184.8">CON8</text>
<text x="328.3" y="188.6">RL2C</text>
<text x="341.7" y="190.4" transform="rotate(-90 341.7 190.4)">DPDT +9V</text>
<text x="27.3" y="198.8">Input</text>
<text x="51.6" y="210">C19</text>
<text x="27.3" y="210.2">JS1</text>
<text x="51.6" y="212.5">22p</text>
<text x="51.6" y="215.1">50V</text>
<text x="60.3" y="212.8">1M</text>
<text x="60.3" y="215.3">0.6W</text>
<text x="60.3" y="210.2">R2</text>
<text x="58.3" y="235.6">Input Daughter Bd</text>
</g>
<g font-size="2.3" fill="#800000">
<text x="376.5" y="55.3">HT</text>
<text x="188.7" y="79.4">GND</text>
<text x="361.4" y="78.1">GND</text>
<text x="61.7" y="164.4">GND</text>
<text x="69.3" y="164.4">GND</text>
<text x="76.9" y="164.4">GND</text>
<text x="103.6" y="164.4">GND</text>
<text x="115" y="164.4">GND</text>
<text x="132.8" y="164.4">GND</text>
<text x="149.3" y="164.4">GND</text>
<text x="160.7" y="164.4">GND</text>
<text x="212.8" y="164.4">GND</text>
<text x="220.4" y="164.4">GND</text>
<text x="229.3" y="164.4">GND</text>
<text x="238.2" y="164.4">GND</text>
<text x="248.4" y="164.4">GND</text>
<text x="256" y="164.4">GND</text>
<text x="275" y="164.4">GND</text>
<text x="285.2" y="164.4">GND</text>
<text x="300.4" y="164.4">GND</text>
<text x="319.5" y="164.4">GND</text>
<text x="343.6" y="164.4">GND</text>
<text x="353.8" y="164.4">GND</text>
<text x="370.3" y="164.4">GND</text>
<text x="80.6" y="169.6">CuGND 1</text>
<text x="55.3" y="177.1">GND</text>
<text x="335.3" y="200.6" transform="rotate(-90 335.3 200.6)">SendFX</text>
<text x="40.9" y="229.2">GD</text>
<text x="47.3" y="229.2">GD</text>
<text x="57.4" y="229.2">GD</text>
<text x="67.6" y="229.2">GD</text>
</g>
<g font-size="2.3">
<text x="22.9" y="76.1" transform="rotate(-90 22.9 76.1)">DWG. No.</text>
<text x="66.1" y="114.7" transform="rotate(-90 66.1 114.7)">6</text>
<text x="165.2" y="114.7" transform="rotate(-90 165.2 114.7)">1</text>
<text x="245.2" y="114.7" transform="rotate(-90 245.2 114.7)">6</text>
<text x="289.6" y="114.7" transform="rotate(-90 289.6 114.7)">1</text>
<text x="55.8" y="123.9">7</text>
<text x="154.9" y="123.9">2</text>
<text x="234.9" y="123.9">7</text>
<text x="279.4" y="123.9">2</text>
<text x="63.5" y="135.2" transform="rotate(-90 63.5 135.2)">8</text>
<text x="162.6" y="135.2" transform="rotate(-90 162.6 135.2)">3</text>
<text x="242.6" y="135.2" transform="rotate(-90 242.6 135.2)">8</text>
<text x="287.1" y="135.2" transform="rotate(-90 287.1 135.2)">3</text>
<text x="45.8" y="171.1" transform="rotate(-90 45.8 171.1)">2</text>
<text x="48.3" y="171.1" transform="rotate(-90 48.3 171.1)">1</text>
<text x="45.8" y="190.5" transform="rotate(-90 45.8 190.5)">2</text>
<text x="48.3" y="190.5" transform="rotate(-90 48.3 190.5)">1</text>
<text x="187.3" y="262.6">MATERIAL</text>
<text x="238.1" y="262.6">DIMENSIONS IN</text>
<text x="339.2" y="261.6">TITLE</text>
<text x="187.3" y="267.7">MATERIAL THICKNESS</text>
<text x="238.1" y="267.1">TOLERANCE (UNLESS OTHERWISE STATED)</text>
<text x="187.3" y="272.7">DRAWN</text>
<text x="211.4" y="272.7">DATE</text>
<text x="238.1" y="270.4">HOLE DIA = +/-</text>
<text x="238.1" y="273">DIMENSIONAL = +/-</text>
<text x="339.4" y="274.3">DWG. No.</text>
<text x="382.1" y="274.3">ISS</text>
<text x="392.5" y="274.3">Sheet</text>
<text x="187.3" y="277.8">CHECKED</text>
<text x="211.4" y="277.8">DATE</text>
<text x="238.1" y="277.1">MODEL</text>
<text x="19.6" y="282.6">ISS</text>
<text x="34.6" y="282.6">ECO NUMBER</text>
<text x="65.1" y="282.6">DATE</text>
<text x="187.3" y="282.9">APPROVED</text>
<text x="211.4" y="282.9">DATE</text>
</g>
<g font-size="2.3" fill="#ee0e22">
<text x="392.8" y="278.6">1</text>
<text x="397.9" y="278.6">5</text>
</g>
<g font-size="1.8" fill="#000080">
<text x="60" y="123.7">G</text>
<text x="64.6" y="120.2">A</text>
<text x="159.1" y="123.7">G</text>
<text x="163.6" y="120.2">A</text>
<text x="239.1" y="123.7">G</text>
<text x="243.7" y="120.2">A</text>
<text x="283.6" y="123.7">G</text>
<text x="288.1" y="120.2">A</text>
<text x="62.3" y="129.1">K</text>
<text x="161.4" y="129.1">K</text>
<text x="241.4" y="129.1">K</text>
<text x="285.8" y="129.1">K</text>
<text x="34.9" y="200.2">T</text>
<text x="34.9" y="207.8">S</text>
</g>
<text font-size="1.8" fill="#00f" x="395.1" y="278.4">of</text>
<g font-size="1.8">
<text x="289.4" y="283.7">File: J:\MD48\100W Iss3-2\MA100-60-02-3-1.SchDoc</text>
<text x="382.4" y="284">Date: 25/01/2010</text>
</g>
<g font-size="1.4" fill="#00f">
<text x="301.1" y="276">C</text>
<text x="304.3" y="276">MARSHALL AMPLIFICATION PLC</text>
<text x="296.5" y="278">DENBIGH ROAD, BLETCHLEY, MILTON KEYNES, MK1 1DQ.</text>
<text x="301.8" y="280">TEL (01908) 375411 FAX (01908) 376118</text>
</g>
</svg>
